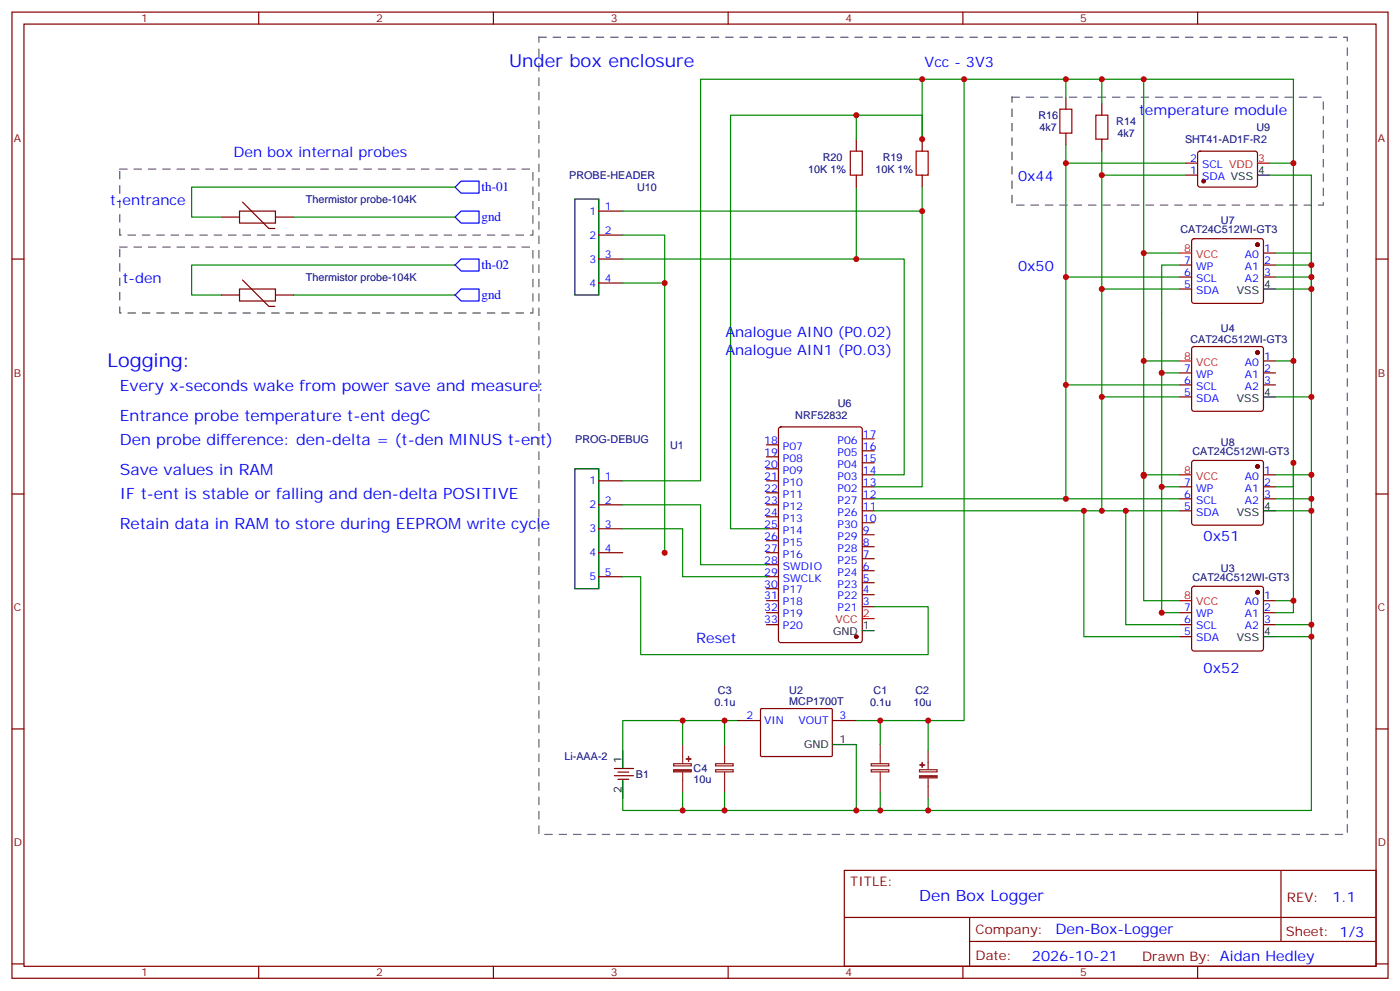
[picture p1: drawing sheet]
<svg xmlns="http://www.w3.org/2000/svg" width="412mm" height="292mm" viewBox="0 0 412 292" stroke-linecap="round" stroke-linejoin="round" font-family="sans-serif">
<g fill="none" stroke="#870000" stroke-width=".35">
<path d="M3.5 3.6h405.4v284.3h-405.4zM7.1 7.1h398.2v277.3h-398.2zM76.2 3.6v3.5M145.3 3.6v3.5M214.5 3.6v3.5M283.6 3.6v3.5M352.8 3.6v3.5M314 28.6v3.5M314 39.2v3.5M324.6 30.4v3.5M71.4 59.5l7.8 7.7h1.8M252.2 41v3.5"/>
<path d="M252.2 51.5v3.6M271.6 41v3.5M271.6 51.5v3.6M324.6 41v3.5M349.2 51.5h3.6M349.2 48h3.6M353 44.7l.5-.2h16.5l.4 .7v9.4l-.7 .5-16.5-.1-.4-.6v-9.2zM3.5 76.2h3.6M65.3 63.9h5.3M70.6 62.1h10.5v3.6h-10.5zM81.1 63.9h5.3M176.4 76.2h7"/>
<path d="M176.4 62.1h7M176.4 69.2h7M347.5 78h3.5M351.2 70.4l.5-.2h19.8l.5 .2 .2 .5v17.7l-.3 .5-.4 .2h-19.8l-.5-.2-.2-.5v-17.7zM372.2 74.5h3.5M372.2 78h3.5M405.3 76.2h3.6M65.3 86.8h5.3M70.6 85.1h10.5v3.5h-10.5zM71.4 82.4l7.8 7.8h1.8M81.1 86.8h5.3M176.4 83.3h7"/>
<path d="M347.5 81.5h3.5M347.5 85.1h3.5M372.2 81.5h3.5M347.5 109.7h3.5M347.5 113.3h3.5M347.5 116.8h3.5M351.2 102.2l.5-.2h19.8l.5 .2 .2 .5v17.6l-.3 .5-.4 .2h-19.8l-.5-.2-.2-.5v-17.6zM372.2 106.2h3.5M372.2 109.7h3.5M372.2 113.3h3.5M225.8 130.9h3.5M225.8 134.4h3.5"/>
<path d="M225.8 138h3.5M229.5 125.8l.5-.2h23.3l.6 .5 .1 62.3-.5 .7h-23.5l-.6-.4-.1-62.4zM254 139.7h3.5M254 136.2h3.5M254 132.7h3.5M254 129.2h3.5M351.2 135.7l.5-.2h19.8l.5 .2 .2 .5v17.6l-.3 .5-.4 .3h-19.8l-.5-.3-.2-.5v-17.6zM372.2 139.7h3.5M3.5 145.4h3.6M176.4 141.5h7M176.4 148.6h7M176.4 155.6h7"/>
<path d="M225.8 141.5h3.5M225.8 145h3.5M225.8 148.6h3.5M225.8 152.1h3.5M225.8 155.6h3.5M225.8 159.1h3.5M254 157.4h3.5M254 153.8h3.5M254 150.3h3.5M254 146.8h3.5M254 143.3h3.5M347.5 150.3h3.5"/>
<path d="M347.5 146.8h3.5M347.5 143.3h3.5M372.2 146.8h3.5M372.2 143.3h3.5M405.3 145.4h3.6M176.4 162.7h7M176.4 169.7h7M225.8 162.7h3.5M225.8 166.2h3.5M225.8 169.7h3.5M225.8 173.2h3.5M225.8 176.8h3.5"/>
<path d="M254 178.5h3.5M254 175h3.5M254 171.5h3.5M254 168h3.5M254 164.4h3.5M254 160.9h3.5M351.2 172.8l.5-.3h19.8l.5 .3 .2 .4v17.7l-.3 .5-.4 .2h-19.8l-.5-.2-.2-.5v-17.7zM372.2 176.8h3.5M225.8 180.3h3.5M225.8 183.8h3.5M347.5 180.3h3.5M347.5 183.8h3.5"/>
<path d="M347.5 187.4h3.5M372.2 180.3h3.5M372.2 183.8h3.5M3.5 214.5h3.6M217 212.1h7M224.1 208.7l.3-.2 20.6 .1 .2 .3-.1 13.6-.3 .1h-20.6l-.2-.3zM245.2 212.1h7M405.3 214.5h3.6M181 226.2h5.6M181 228.3h5.6M182 227.2h3.2M182 229.3h3.2"/>
<path d="M248.7 256.2h156.6v28.2h-156.6zM377.3 256.2v20.9M248.7 270h156.5M285.6 277.1h119.6M285.6 270v14.1M3.5 283.7h3.6M76.2 284.4v3.5M145.3 284.4v3.5M214.5 284.4v3.5M283.6 284.4v3.5M352.8 284.4v3.5M405.3 283.7h3.6"/>
</g>
<path d="M135.8 53.3h5.3v3.5h-5.3l-1.7-1.7zM135.8 62.1h5.3v3.6h-5.3l-1.7-1.8zM135.8 76.2h5.3v3.6h-5.3l-1.7-1.8zM135.8 85.1h5.3v3.5h-5.3l-1.7-1.8z" fill="none" stroke="#00f" stroke-width=".35"/>
<path d="M158.7 11h238.2v234.6h-238.2zM298.1 28.6h91.7v31.8h-91.7zM35.3 49.8h121.7v19.4h-121.7zM35.3 72.7h121.7v19.4h-121.7z" fill="none" stroke="#666" stroke-width=".35" stroke-dasharray="2.1 2.1"/>
<g fill="#870000" stroke="#870000" stroke-width=".35">
<circle cx="252.2" cy="187.4" r=".53"/>
<circle cx="370.4" cy="72" r=".53"/>
<circle cx="370.4" cy="137.3" r=".53"/>
<circle cx="354.5" cy="53.3" r=".53"/>
<circle cx="370.4" cy="174.3" r=".53"/>
<circle cx="370.4" cy="103.8" r=".53"/>
</g>
<path d="M169.3 58.6h7.1v28.2h-7.1zM370.4 51.5h3.5M372.2 85.1h3.5M372.2 116.8h3.5M169.3 138h7.1v35.2h-7.1zM372.2 150.3h3.5M254 185.6h3.5M372.2 187.4h3.5M245.2 219.1h7M183.4 220.9v5.3M183.4 229.7v5.3" fill="none" stroke="#000" stroke-width=".35"/>
<path d="M370.4 48h3.5M347.5 74.5h3.5M347.5 106.2h3.5M347.5 139.7h3.5M347.5 176.8h3.5M254 182.1h3.5" fill="none" stroke="#f00" stroke-width=".35"/>
<path d="M312.2 32.1h3.5v7.1h-3.5zM322.8 33.9h3.5v7.1h-3.5zM250.5 44.5h3.5v7h-3.5zM269.9 44.5h3.5v7h-3.5z" fill="none" stroke="#a10000" stroke-width=".35"/>
<g fill="none" stroke="#8c2424" stroke-width=".35">
<path d="M201.1 219.1v5.7M213.4 219.1v5.7M259.3 219.1v5.7M198.4 224.8h5.2v.6h-5.2zM201.1 227.2v6M210.8 226.5h5.2v.7h-5.2zM210.8 224.8h5.2v.6h-5.2zM213.4 227.2v6M256.6 226.5h5.2v.7h-5.2zM256.6 224.8h5.2v.6h-5.2zM259.3 227.2v6M270.9 226.5h5.1v.7h-5.1z"/>
<path d="M273.4 220.9v5.6M273.4 229v6"/>
</g>
<g fill="#8c2424" stroke="#8c2424" stroke-width=".35">
<path d="M198.4 226.5h5.2v.7h-5.2z"/>
<path d="M202.1 223.3l1.5 .1z"/>
<path d="M202.8 222.6v1.4z"/>
<path d="M270.9 228.3h5.1v.6h-5.1z"/>
<path d="M270.9 225.1h1.4z"/>
<path d="M271.6 224.4l.1 1.4z"/>
</g>
<g fill="none" stroke="#008700" stroke-width=".35">
<path d="M252.2 33.9v7.1M271.6 23.3v17.7v-7.1h-56.4v121.7h10.6M284 23.3v188.8h-31.8M314 23.3v5.3M324.6 23.3v7.1M336.9 23.3h44.1v24.7h-7.1M134.1 55.1h-77.7v8.8h8.9M252.2 55.1v21.1h14.1v63.5h-8.8M271.6 55.1v88.2h-14.1M314 42.7v5.3M324.6 44.5v7M349.2 48h-35.2v98.8"/>
<path d="M349.2 51.5h-24.6v98.8h-67.1M373.9 51.5h12.4v187h-202.9v-3.5M381 48v58.2h-5.3M86.4 63.9h47.7M134.1 78h-77.7v8.8h8.9M183.4 69.2h12.4v14.1M183.4 76.2h68.8M183.4 62.1h88.2M336.9 74.5h10.6M347.5 78h-5.3v31.7M375.7 78h10.6v7.1h-10.6M375.7 74.5h10.6v3.5"/>
<path d="M86.4 86.8h47.7M183.4 83.3h12.4v79.4M314 81.5h33.5M324.6 85.1h22.9M375.7 81.5h10.6M314 113.3h33.5M324.6 116.8h22.9M336.9 106.2h10.6M347.5 109.7h-5.3v33.6h5.3M375.7 116.8h10.6M381 106.2v37.1h-5.3M347.5 139.7h-10.6v37.1h10.6"/>
<path d="M375.7 139.7h10.6M381 136.2v40.6h-5.3M183.4 148.6h23v17.6h19.4M183.4 155.6h17.7v14.1h24.7M257.5 146.8h90M319.3 150.3v37.1h28.2M324.6 150.3h22.9M331.6 150.3v33.5h15.9M336.9 140.1v-116.8h-130.5v118.2h-23M342.2 143.3v37h5.3M375.7 150.3h10.6M375.7 146.8h10.6"/>
<path d="M183.4 169.7h5.3v23h84.7v-14.2h-15.9M381 176.8v3.5h-5.3M375.7 187.4h10.6M375.7 183.8h10.6M201.1 212.1v7M213.4 212.1h-30v8.8M217 212.1h-3.6v7M252.2 219.1v19.4M259.3 212.1v7M273.4 212.1v8.8M201.1 233.2v5.3M213.4 233.2v5.3"/>
<path d="M259.3 233.2v5.3M273.4 235v3.5"/>
</g>
<g fill="#c00">
<circle cx="386.3" cy="78" r=".88"/>
<circle cx="314" cy="48" r=".88"/>
<circle cx="314" cy="81.5" r=".88"/>
<circle cx="386.3" cy="81.5" r=".88"/>
<circle cx="324.6" cy="150.3" r=".88"/>
<circle cx="314" cy="146.8" r=".88"/>
<circle cx="324.6" cy="51.5" r=".88"/>
<circle cx="324.6" cy="85.1" r=".88"/>
<circle cx="252.2" cy="33.9" r=".88"/>
<circle cx="252.2" cy="76.2" r=".88"/>
<circle cx="271.6" cy="62.1" r=".88"/>
<circle cx="336.9" cy="23.3" r=".88"/>
<circle cx="324.6" cy="23.3" r=".88"/>
<circle cx="314" cy="23.3" r=".88"/>
<circle cx="195.8" cy="162.7" r=".88"/>
<circle cx="195.8" cy="83.3" r=".88"/>
<circle cx="386.3" cy="85.1" r=".88"/>
<circle cx="336.9" cy="74.5" r=".88"/>
<circle cx="336.9" cy="140.1" r=".88"/>
<circle cx="336.9" cy="139.7" r=".88"/>
<circle cx="336.9" cy="106.2" r=".88"/>
<circle cx="314" cy="113.3" r=".88"/>
<circle cx="324.6" cy="116.8" r=".88"/>
<circle cx="381" cy="48" r=".88"/>
<circle cx="381" cy="106.2" r=".88"/>
<circle cx="381" cy="176.8" r=".88"/>
<circle cx="342.2" cy="109.7" r=".88"/>
<circle cx="342.2" cy="180.3" r=".88"/>
<circle cx="342.2" cy="143.3" r=".88"/>
<circle cx="381" cy="136.2" r=".88"/>
<circle cx="319.3" cy="150.3" r=".88"/>
<circle cx="331.6" cy="150.3" r=".88"/>
<circle cx="271.6" cy="23.3" r=".88"/>
<circle cx="271.6" cy="41" r=".88"/>
<circle cx="284" cy="23.3" r=".88"/>
<circle cx="201.1" cy="212.1" r=".88"/>
<circle cx="386.3" cy="150.3" r=".88"/>
<circle cx="386.3" cy="146.8" r=".88"/>
<circle cx="386.3" cy="187.4" r=".88"/>
<circle cx="386.3" cy="183.8" r=".88"/>
<circle cx="386.3" cy="116.8" r=".88"/>
<circle cx="386.3" cy="139.7" r=".88"/>
<circle cx="273.4" cy="238.5" r=".88"/>
<circle cx="259.3" cy="238.5" r=".88"/>
<circle cx="201.1" cy="238.5" r=".88"/>
<circle cx="252.2" cy="238.5" r=".88"/>
<circle cx="259.3" cy="212.1" r=".88"/>
<circle cx="273.4" cy="212.1" r=".88"/>
<circle cx="213.4" cy="238.5" r=".88"/>
<circle cx="213.4" cy="212.1" r=".88"/>
</g>
<text font-size="5.6" fill="#00f" x="31.7" y="108">Logging:</text>
<text font-size="5.3" fill="#00f" x="150" y="19.8">Under box enclosure</text>
<g font-size="4.6" fill="#00f">
<text x="35.3" y="115">Every x-seconds wake from power save and measure:</text>
<text x="35.3" y="123.9">Entrance probe temperature t-ent degC</text>
<text x="35.3" y="130.9">Den probe difference: den-delta = (t-den MINUS t-ent)</text>
<text x="35.3" y="139.7">Save values in RAM</text>
<text x="35.3" y="146.8">IF t-ent is stable or falling and den-delta POSITIVE</text>
<text x="35.3" y="155.6">Retain data in RAM to store during EEPROM write cycle</text>
<text x="270.8" y="265.2">Den Box Logger</text>
</g>
<g font-size="4.2" fill="#00f">
<text x="272.4" y="19.8">Vcc - 3V3</text>
<text x="335.6" y="33.9">temperature module</text>
<text x="68.8" y="46.2">Den box internal probes</text>
<text x="299.9" y="53.3">0x44</text>
<text x="32.5" y="60.4">t-entrance</text>
<text x="36.2" y="83.3">t-den</text>
<text x="299.9" y="79.8">0x50</text>
<text x="213.7" y="99.2">Analogue AIN0 (P0.02)</text>
<text x="213.7" y="104.5">Analogue AIN1 (P0.03)</text>
<text x="354.6" y="159.1">0x51</text>
<text x="205.1" y="189.1">Reset</text>
<text x="354.6" y="197.9">0x52</text>
<text x="392.5" y="265.4">1.1</text>
<text x="310.9" y="275">Den-Box-Logger</text>
<text x="304" y="282.8">2026-10-21</text>
</g>
<g font-size="3.9" fill="#00f">
<text x="141.8" y="56.3">th-01</text>
<text x="141.8" y="65.1">gnd</text>
<text x="141.8" y="79.2">th-02</text>
<text x="141.8" y="88">gnd</text>
</g>
<g font-size="3.9" fill="#800">
<text x="250.5" y="260.7">TITLE:</text>
<text x="379.1" y="265.4">REV:</text>
<text x="287.4" y="274.9">Company:</text>
<text x="378.7" y="275.6">Sheet: 1/3</text>
<text x="287.4" y="282.6">Date:</text>
<text x="336.4" y="282.7">Drawn By: Aidan Hedley</text>
</g>
<g font-size="3.2" fill="#800">
<text x="41.6" y="6.6">1</text>
<text x="110.8" y="6.6">2</text>
<text x="179.9" y="6.6">3</text>
<text x="249.1" y="6.6">4</text>
<text x="318.2" y="6.6">5</text>
<text x="4.1" y="41.7">A</text>
<text x="405.9" y="41.7">A</text>
<text x="4.1" y="110.8">B</text>
<text x="405.9" y="110.8">B</text>
<text x="4.1" y="180">C</text>
<text x="405.9" y="180">C</text>
<text x="4.1" y="249.1">D</text>
<text x="405.9" y="249.1">D</text>
<text x="41.6" y="287.4">1</text>
<text x="110.8" y="287.4">2</text>
<text x="179.9" y="287.4">3</text>
<text x="249.1" y="287.4">4</text>
<text x="318.2" y="287.4">5</text>
</g>
<g font-size="3.2" fill="#000080">
<text x="305.9" y="35">R16</text>
<text x="306.2" y="38.6">4k7</text>
<text x="328.8" y="36.8">R14</text>
<text x="329.1" y="40.3">4k7</text>
<text x="370.1" y="38.6">U9</text>
<text x="242.4" y="47.4">R20</text>
<text x="260" y="47.4">R19</text>
<text x="349.1" y="42.1">SHT41-AD1F-R2</text>
<text x="167.7" y="52.7">PROBE-HEADER</text>
<text x="238.1" y="50.9">10K 1%</text>
<text x="257.9" y="50.9">10K 1%</text>
<text x="90.1" y="59.7">Thermistor probe-104K</text>
<text x="187.7" y="56.2">U10</text>
<text x="359.6" y="66">U7</text>
<text x="347.7" y="68.6">CAT24C512WI-GT3</text>
<text x="90.1" y="82.7">Thermistor probe-104K</text>
<text x="350.7" y="100.9">CAT24C512WI-GT3</text>
<text x="359.6" y="97.7">U4</text>
<text x="246.8" y="119.7">U6</text>
<text x="234.3" y="123.2">NRF52832</text>
<text x="169.5" y="130.3">PROG-DEBUG</text>
<text x="359.6" y="131.2">U8</text>
<text x="197.4" y="132">U1</text>
<text x="351.2" y="133.8">CAT24C512WI-GT3</text>
<text x="351.2" y="170.9">CAT24C512WI-GT3</text>
<text x="359.6" y="168.3">U3</text>
<text x="210.5" y="207.9">0.1u</text>
<text x="211.5" y="204.4">C3</text>
<text x="232.5" y="207.5">MCP1700T</text>
<text x="232.5" y="204.2">U2</text>
<text x="256.3" y="207.9">0.1u</text>
<text x="257.3" y="204.4">C1</text>
<text x="269.1" y="207.9">10u</text>
<text x="269.7" y="204.4">C2</text>
<text x="166.3" y="223.8">Li-AAA-2</text>
<text x="204.3" y="227.3">C4</text>
<text x="187.3" y="229.1">B1</text>
<text x="204.3" y="230.5">10u</text>
</g>
<g font-size="3.2" fill="#00f">
<text x="350.6" y="47.7">2</text>
<text x="350.6" y="51.2">1</text>
<text x="354.1" y="53">SDA VSS</text>
<text x="354.1" y="49.4">SCL VDD</text>
<text x="173.7" y="63.2">1</text>
<text x="178.2" y="61.8">1</text>
<text x="173.7" y="70.2">2</text>
<text x="178.2" y="68.8">2</text>
<text x="173.7" y="77.3">3</text>
<text x="178.2" y="75.9">3</text>
<text x="348.8" y="77.6">7</text>
<text x="366.7" y="75.9">A0</text>
<text x="372.4" y="74.1">1</text>
<text x="372.4" y="77.6">2</text>
<text x="178.2" y="82.9">4</text>
<text x="348.8" y="81.2">6</text>
<text x="352.3" y="82.9">SCL</text>
<text x="352.3" y="79.4">WP</text>
<text x="366.7" y="79.4">A1</text>
<text x="366.7" y="82.9">A2</text>
<text x="372.4" y="81.2">3</text>
<text x="173.7" y="84.3">4</text>
<text x="348.8" y="84.7">5</text>
<text x="352.3" y="86.5">SDA</text>
<text x="366.7" y="107.6">A0</text>
<text x="372.4" y="105.9">1</text>
<text x="348.8" y="112.9">6</text>
<text x="348.8" y="109.4">7</text>
<text x="352.3" y="111.2">WP</text>
<text x="366.7" y="111.2">A1</text>
<text x="372.4" y="109.4">2</text>
<text x="372.4" y="112.9">3</text>
<text x="348.8" y="116.5">5</text>
<text x="352.3" y="118.2">SDA</text>
<text x="352.3" y="114.7">SCL</text>
<text x="366.7" y="114.7">A2</text>
<text x="225.1" y="130.6">18</text>
<text x="246.7" y="130.6">P06</text>
<text x="254.2" y="128.8">17</text>
<text x="225.1" y="134.1">19</text>
<text x="225.1" y="137.6">20</text>
<text x="230.6" y="132.3">P07</text>
<text x="230.6" y="135.9">P08</text>
<text x="246.7" y="137.6">P04</text>
<text x="246.7" y="134.1">P05</text>
<text x="254.2" y="135.9">15</text>
<text x="254.2" y="132.3">16</text>
<text x="173.7" y="142.6">1</text>
<text x="178.2" y="141.1">1</text>
<text x="225.1" y="141.1">21</text>
<text x="230.6" y="139.4">P09</text>
<text x="230.6" y="142.9">P10</text>
<text x="246.7" y="141.1">P03</text>
<text x="254.2" y="142.9">13</text>
<text x="254.2" y="139.4">14</text>
<text x="348.8" y="142.9">7</text>
<text x="366.7" y="141.1">A0</text>
<text x="372.4" y="139.4">1</text>
<text x="372.4" y="142.9">2</text>
<text x="173.7" y="149.6">2</text>
<text x="178.2" y="148.2">2</text>
<text x="225.1" y="144.7">22</text>
<text x="225.1" y="148.2">23</text>
<text x="230.6" y="146.4">P11</text>
<text x="230.6" y="150">P12</text>
<text x="246.7" y="148.2">P27</text>
<text x="246.7" y="144.7">P02</text>
<text x="254.2" y="150">11</text>
<text x="254.2" y="146.4">12</text>
<text x="348.8" y="150">5</text>
<text x="348.8" y="146.4">6</text>
<text x="352.3" y="148.2">SCL</text>
<text x="352.3" y="144.7">WP</text>
<text x="366.7" y="144.7">A1</text>
<text x="366.7" y="148.2">A2</text>
<text x="372.4" y="146.4">3</text>
<text x="178.2" y="155.3">3</text>
<text x="225.1" y="151.7">24</text>
<text x="225.1" y="155.3">25</text>
<text x="230.6" y="153.5">P13</text>
<text x="246.7" y="155.3">P30</text>
<text x="246.7" y="151.7">P26</text>
<text x="254.2" y="153.5">10</text>
<text x="352.3" y="151.7">SDA</text>
<text x="173.7" y="156.7">3</text>
<text x="225.1" y="158.8">26</text>
<text x="230.6" y="157">P14</text>
<text x="230.6" y="160.5">P15</text>
<text x="246.7" y="158.8">P29</text>
<text x="254.2" y="160.5">8</text>
<text x="254.2" y="157">9</text>
<text x="173.7" y="163.7">4</text>
<text x="178.2" y="162.3">4</text>
<text x="225.1" y="162.3">27</text>
<text x="225.1" y="165.8">28</text>
<text x="230.6" y="164.1">P16</text>
<text x="230.6" y="167.6">SWDIO</text>
<text x="246.7" y="165.8">P25</text>
<text x="246.7" y="162.3">P28</text>
<text x="254.2" y="167.6">6</text>
<text x="254.2" y="164.1">7</text>
<text x="173.7" y="170.8">5</text>
<text x="178.2" y="169.4">5</text>
<text x="225.1" y="169.4">29</text>
<text x="225.1" y="172.9">30</text>
<text x="230.6" y="171.1">SWCLK</text>
<text x="246.7" y="172.9">P23</text>
<text x="246.7" y="169.4">P24</text>
<text x="254.2" y="171.1">5</text>
<text x="225.1" y="176.4">31</text>
<text x="225.1" y="180">32</text>
<text x="230.6" y="174.7">P17</text>
<text x="230.6" y="178.2">P18</text>
<text x="246.7" y="180">P21</text>
<text x="246.7" y="176.4">P22</text>
<text x="254.2" y="178.2">3</text>
<text x="254.2" y="174.7">4</text>
<text x="348.8" y="180">7</text>
<text x="366.7" y="178.2">A0</text>
<text x="372.4" y="176.4">1</text>
<text x="372.4" y="180">2</text>
<text x="225.1" y="183.5">33</text>
<text x="230.6" y="181.7">P19</text>
<text x="230.6" y="185.2">P20</text>
<text x="348.8" y="183.5">6</text>
<text x="352.3" y="185.2">SCL</text>
<text x="352.3" y="181.7">WP</text>
<text x="366.7" y="181.7">A1</text>
<text x="366.7" y="185.2">A2</text>
<text x="372.4" y="183.5">3</text>
<text x="348.8" y="187">5</text>
<text x="352.3" y="188.8">SDA</text>
<text x="219.9" y="211.7">2</text>
<text x="225.1" y="213.1">VIN</text>
<text x="235.2" y="213.1">VOUT</text>
<text x="247.3" y="211.7">3</text>
</g>
<g font-size="3.2" fill="#f00">
<text x="370.6" y="47.7">3</text>
<text x="348.8" y="74.1">8</text>
<text x="352.3" y="75.9">VCC</text>
<text x="348.8" y="105.9">8</text>
<text x="352.3" y="107.6">VCC</text>
<text x="348.8" y="139.4">8</text>
<text x="352.3" y="141.1">VCC</text>
<text x="348.8" y="176.4">8</text>
<text x="352.3" y="178.2">VCC</text>
<text x="246.1" y="183.5">VCC</text>
<text x="254.2" y="181.7">2</text>
</g>
<g font-size="3.2">
<text x="370.6" y="51.2">4</text>
<text x="364.4" y="86.5">VSS</text>
<text x="372.4" y="84.7">4</text>
<text x="364.4" y="118.2">VSS</text>
<text x="372.4" y="116.5">4</text>
<text x="372.4" y="150">4</text>
<text x="364.4" y="151.7">VSS</text>
<text x="254.2" y="185.2">1</text>
<text x="245.4" y="187">GND</text>
<text x="364.4" y="188.8">VSS</text>
<text x="372.4" y="187">4</text>
<text x="236.8" y="220.2">GND</text>
<text x="247.3" y="218.8">1</text>
<text x="183.1" y="224.4" transform="rotate(-90 183.1 224.4)">1</text>
<text x="183.1" y="233.5" transform="rotate(-90 183.1 233.5)">2</text>
</g>
</svg>
